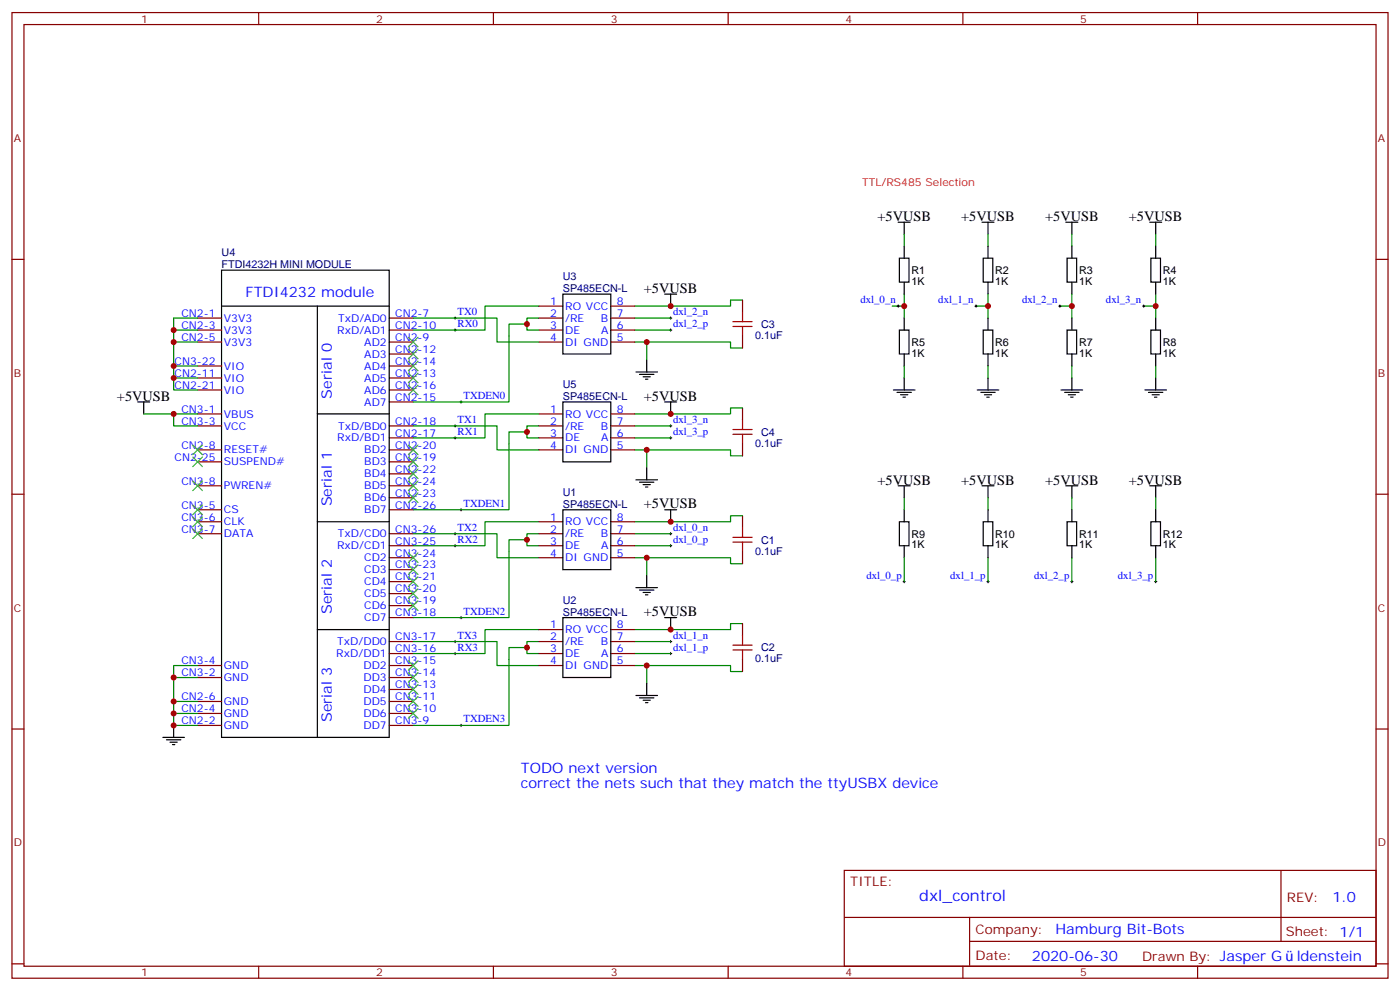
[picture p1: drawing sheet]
<svg xmlns="http://www.w3.org/2000/svg" width="412mm" height="292mm" viewBox="0 0 412 292" stroke-linecap="round" stroke-linejoin="round" font-family="sans-serif">
<g fill="none" stroke="#870000" stroke-width=".35">
<path d="M3.5 3.7h405.4v284.3h-405.4zM7.1 7.2h398.2v277.3h-398.2zM76.2 3.7v3.5M145.3 3.7v3.5M214.5 3.7v3.5M283.6 3.7v3.5M352.8 3.7v3.5M3.5 76.4h3.6M405.3 76.4h3.6M58.2 93.7h7.1M58.2 97.2h7.1M114.7 93.7h7"/>
<path d="M114.7 97.2h7M158.7 93.7h7.1M158.7 97.2h7.1M158.7 90.1h7.1M179.9 93.7h7.1M179.9 97.2h7.1M179.9 90.1h7.1M218.7 88.4v3.5M218.7 99v3.5M58.2 100.7h7.1M58.2 107.8h7.1M58.2 111.3h7.1"/>
<path d="M58.2 114.8h7.1M114.7 100.7h7M114.7 104.2h7M114.7 107.8h7M114.7 111.3h7M114.7 114.8h7M114.7 118.4h7M158.7 100.7h7.1M179.9 100.7h7.1M58.2 125.4h7.1M58.2 132.5h7.1M58.2 136h7.1"/>
<path d="M58.2 121.9h7.1M114.7 125.4h7M114.7 128.9h7M114.7 132.5h7M114.7 136h7M114.7 139.5h7M158.7 125.4h7.1M158.7 128.9h7.1M158.7 132.5h7.1M158.7 121.9h7.1M179.9 125.4h7.1M179.9 128.9h7.1"/>
<path d="M179.9 132.5h7.1M179.9 121.9h7.1M218.7 120.1v3.5M218.7 130.7v3.5M3.5 145.5h3.6M58.2 143.1h7.1M58.2 150.1h7.1M58.2 157.2h7.1M58.2 153.6h7.1M114.7 143.1h7M114.7 146.6h7M114.7 150.1h7"/>
<path d="M114.7 157.2h7M158.7 157.2h7.1M158.7 153.6h7.1M179.9 157.2h7.1M179.9 153.6h7.1M218.7 151.9v3.5M405.3 145.5h3.6M114.7 160.7h7M114.7 164.2h7M114.7 167.7h7M114.7 171.3h7M114.7 174.8h7"/>
<path d="M114.7 178.3h7M158.7 160.7h7.1M158.7 164.2h7.1M179.9 160.7h7.1M179.9 164.2h7.1M218.7 162.5v3.5M58.2 196h7.1M58.2 199.5h7.1M114.7 181.9h7M114.7 188.9h7M114.7 192.4h7M114.7 196h7"/>
<path d="M114.7 199.5h7M158.7 188.9h7.1M158.7 192.4h7.1M158.7 196h7.1M158.7 185.4h7.1M179.9 188.9h7.1M179.9 192.4h7.1M179.9 196h7.1M179.9 185.4h7.1M218.7 183.6v3.5M218.7 194.2v3.5M3.5 214.7h3.6"/>
<path d="M58.2 206.6h7.1M58.2 210.1h7.1M58.2 213.6h7.1M114.7 203h7M114.7 206.6h7M114.7 210.1h7M114.7 213.6h7M405.3 214.7h3.6M248.7 256.3h156.6v28.2h-156.6zM377.3 256.3v20.9M248.7 270.1h156.5M285.6 277.2h119.6"/>
<path d="M285.6 270.1v14.2M3.5 283.8h3.6M76.2 284.5v3.5M145.3 284.5v3.5M214.5 284.5v3.5M283.6 284.5v3.5M352.8 284.5v3.5M405.3 283.8h3.6"/>
</g>
<g fill="none" stroke="#000" stroke-width=".35">
<path d="M65.3 79.6h49.4v137.5h-49.4zM264.6 65.4h3.5M264.9 76h2.9v7.1h-2.9zM266.3 65.4v3.6M266.3 72.5v3.5M289.3 65.4h3.5M289.6 76h2.9v7.1h-2.9zM291 65.4v3.6M291 72.5v3.5M314 65.4h3.5M314.3 76h2.8v7.1h-2.8zM315.7 65.4v3.6"/>
<path d="M315.7 72.5v3.5M338.7 65.4h3.5M339 76h2.8v7.1h-2.8zM340.4 65.4v3.6M340.4 72.5v3.5M65.3 90.1h49.4M93.5 90.1v127M165.8 86.6h14.1v17.6h-14.1zM195.8 86.6h3.5M197.6 86.6v3.5M264.9 97.2h2.9v7h-2.9zM266.3 83.1v3.5"/>
<path d="M266.3 93.7v3.5M289.6 97.2h2.9v7h-2.9zM291 83.1v3.5M291 93.7v3.5M314.3 97.2h2.8v7h-2.8zM315.7 83.1v3.5M315.7 93.7v3.5M339 97.2h2.8v7h-2.8zM340.4 83.1v3.5M340.4 93.7v3.5M40.6 118.4h3.5M42.3 118.4v3.5"/>
<path d="M165.8 118.4h14.1v17.6h-14.1zM187.3 109.5h6.4M188.4 110.2h4.2M189.4 110.9h2.2M190.1 111.7h.8M190.5 106v3.5M195.8 118.4h3.5M197.6 118.4v3.5M263.2 114.8h6.3M264.2 115.5h4.3M265.3 116.2h2.1M266 116.9h.7"/>
<path d="M266.3 104.2v3.6M266.3 111.3v3.5M287.9 114.8h6.3M288.9 115.5h4.3M290 116.2h2.1M290.7 116.9h.7M291 104.2v3.6M291 111.3v3.5M312.6 114.8h6.3M313.6 115.5h4.3M314.7 116.2h2.1M315.4 116.9h.7"/>
<path d="M315.7 104.2v3.6M315.7 111.3v3.5M337.3 114.8h6.3M338.3 115.5h4.2M339.4 116.2h2.1M340.1 116.9h.7M340.4 104.2v3.6M340.4 111.3v3.5M93.5 121.9h21.2M190.5 137.8v3.5M93.5 153.6h21.2M165.8 150.1h14.1v17.6h-14.1z"/>
<path d="M187.3 141.3h6.4M188.4 142h4.2M189.4 142.7h2.2M190.1 143.4h.8M195.8 150.1h3.5M197.6 150.1v3.5M264.6 143.1h3.5M264.9 153.6h2.9v7.1h-2.9zM266.3 143.1v3.5M266.3 150.1v3.5M289.3 143.1h3.5M289.6 153.6h2.9v7.1h-2.9z"/>
<path d="M291 143.1v3.5M291 150.1v3.5M314 143.1h3.5M314.3 153.6h2.8v7.1h-2.8zM315.7 143.1v3.5M315.7 150.1v3.5M338.7 143.1h3.5M339 153.6h2.8v7.1h-2.8zM340.4 143.1v3.5M340.4 150.1v3.5M187.3 173h6.4M188.4 173.7h4.2"/>
<path d="M189.4 174.4h2.2M190.1 175.2h.8M190.5 169.5v3.5M266.3 160.7v3.5M291 160.7v3.5M315.7 160.7v3.5M340.4 160.7v3.5M93.5 185.4h21.2M165.8 181.9h14.1v17.6h-14.1zM195.8 181.9h3.5M197.6 181.9v3.5M48 217.1h6.3"/>
<path d="M49 217.8h4.3M50.1 218.5h2.1M50.8 219.3h.7M51.2 213.6v3.5M187.3 204.8h6.4M188.4 205.5h4.2M189.4 206.2h2.2M190.1 206.9h.8M190.5 201.3v3.5"/>
</g>
<g fill="none" stroke="#000" stroke-width=".29">
<path d="M133.7 93.7h.7M133.7 97.2h.7M134.1 93.3v.7M134.1 96.8v.7M197.2 93.7h.7M197.2 97.2h.7M197.6 93.3v.7M197.6 96.8v.7M264.2 90.1h.7M264.6 89.8v.7M287.2 90.1h.7M287.5 89.8v.7"/>
<path d="M311.9 90.1h.7M312.2 89.8v.7M336.5 90.1h.8M336.9 89.8v.7M135.5 118.4h.7M135.8 118v.7M133.7 128.9h.7M133.7 125.4h.7M134.1 125.1v.7M134.1 128.6v.7M197.2 128.9h.7M197.2 125.4h.7"/>
<path d="M197.6 125.1v.7M197.6 128.6v.7M133.7 157.2h.7M134.1 156.8v.7M135.5 150.1h.7M135.8 149.8v.7M197.2 157.2h.7M197.6 156.8v.7M133.7 160.7h.7M134.1 160.3v.7M197.2 160.7h.7M197.6 160.3v.7"/>
<path d="M266 171.3h.7M266.3 170.9v.7M290.7 171.3h.7M291 170.9v.7M315.4 171.3h.7M315.7 170.9v.7M340.1 171.3h.7M340.4 170.9v.7M133.7 192.4h.7M133.7 188.9h.7M134.1 188.6v.7M134.1 192.1v.7"/>
<path d="M135.5 181.9h.7M135.8 181.5v.7M197.2 192.4h.7M197.2 188.9h.7M197.6 188.6v.7M197.6 192.1v.7M135.5 213.6h.7M135.8 213.3v.7"/>
</g>
<g fill="none" stroke="#008700" stroke-width=".35">
<path d="M266.3 69v3.5M291 69v3.5M315.7 69v3.5M340.4 69v3.5M51.2 97.2v3.5h7M58.2 93.7h-7v3.5h7M121.7 93.7h24.7v7h12.3M155.2 95.4v1.8h3.5M158.7 93.7h-3.5v1.7h-5.3v23h-28.2M158.7 90.1h-15.8v7.1h-21.2M187 93.7h10.6M187 97.2h10.6"/>
<path d="M218.7 88.4h-3.5v1.7h-28.2M262.8 90.1h3.5M266.3 86.6v7.1M287.5 90.1h3.5M291 86.6v7.1M312.2 90.1h3.5M315.7 86.6v7.1M336.9 90.1h3.5M340.4 86.6v7.1M51.2 100.7v7.1h7M51.2 107.8v3.5h7M51.2 111.3v3.5h7"/>
<path d="M187 100.7h3.5v5.3M190.5 100.7h24.7v1.8h3.5M266.3 107.8v3.5M291 107.8v3.5M315.7 107.8v3.5M340.4 107.8v3.5M42.3 121.9h8.9M58.2 121.9h-7v3.5h7M121.7 125.4h24.7v7.1h12.3M155.2 127.2v1.7h3.5M158.7 125.4h-3.5v1.8h-5.3v22.9h-28.2M158.7 121.9h-15.8v7h-21.2"/>
<path d="M187 132.5h3.5v5.3M187 125.4h10.6M187 128.9h10.6M190.5 132.5h24.7v1.7h3.5M218.7 120.1h-3.5v1.8h-28.2M121.7 157.2h24.7v7h12.3M155.2 158.9v1.8h3.5M158.7 157.2h-3.5v1.7h-5.3v23h-28.2M158.7 153.6h-15.8v7.1h-21.2M187 157.2h10.6M218.7 151.9h-3.5v1.7h-28.2M266.3 146.6v3.5"/>
<path d="M291 146.6v3.5M315.7 146.6v3.5M340.4 146.6v3.5M187 164.2h3.5v5.3M187 160.7h10.6M190.5 164.2h24.7v1.8h3.5M266.3 164.2v7.1M291 164.2v7.1M315.7 164.2v7.1M340.4 164.2v7.1M51.2 199.5h7M58.2 196h-7v17.6h7"/>
<path d="M121.7 188.9h24.7v7.1h12.3M155.2 190.7v1.7h3.5M158.7 188.9h-3.5v1.8h-5.3v22.9h-28.2M158.7 185.4h-15.8v7h-21.2M187 188.9h10.6M187 196h3.5v5.3M187 192.4h10.6M190.5 196h24.7v1.7h3.5M218.7 183.6h-3.5v1.8h-28.2M51.2 206.6h7M51.2 210.1h7"/>
</g>
<g fill="none" stroke="#3c3" stroke-width=".35">
<path d="M120.3 99.3l2.8 2.8M123.1 99.3l-2.8 2.8M120.3 102.8l2.8 2.9M120.3 106.4l2.8 2.8M120.3 109.9l2.8 2.8M120.3 113.4l2.8 2.8M123.1 102.8l-2.8 2.9M123.1 106.4l-2.8 2.8M123.1 109.9l-2.8 2.8M123.1 113.4l-2.8 2.8M56.8 131.1l2.8 2.8M56.8 134.6l2.8 2.8"/>
<path d="M59.6 131.1l-2.8 2.8M59.6 134.6l-2.8 2.8M120.3 131.1l2.8 2.8M120.3 134.6l2.8 2.8M120.3 138.1l2.8 2.8M123.1 131.1l-2.8 2.8M123.1 134.6l-2.8 2.8M123.1 138.1l-2.8 2.8M56.8 141.6l2.8 2.9M56.8 148.7l2.8 2.8M56.8 152.2l2.8 2.8M56.8 155.8l2.8 2.8"/>
<path d="M59.6 141.6l-2.8 2.9M59.6 148.7l-2.8 2.8M59.6 152.2l-2.8 2.8M59.6 155.8l-2.8 2.8M120.3 141.6l2.8 2.9M120.3 145.2l2.8 2.8M123.1 141.6l-2.8 2.9M123.1 145.2l-2.8 2.8M120.3 162.8l2.8 2.8M120.3 166.3l2.8 2.9M120.3 169.9l2.8 2.8M120.3 173.4l2.8 2.8"/>
<path d="M120.3 176.9l2.8 2.8M123.1 162.8l-2.8 2.8M123.1 166.3l-2.8 2.9M123.1 169.9l-2.8 2.8M123.1 173.4l-2.8 2.8M123.1 176.9l-2.8 2.8M120.3 194.6l2.8 2.8M120.3 198.1l2.8 2.8M123.1 194.6l-2.8 2.8M123.1 198.1l-2.8 2.8M120.3 201.6l2.8 2.8M120.3 205.1l2.8 2.9"/>
<path d="M120.3 208.7l2.8 2.8M123.1 201.6l-2.8 2.8M123.1 205.1l-2.8 2.9M123.1 208.7l-2.8 2.8"/>
</g>
<g fill="none" stroke="#a10000" stroke-width=".35">
<path d="M215.9 94.7h5.6M215.9 96.1h5.6M218.7 91.9v2.8M218.7 96.1v2.9M215.9 126.5h5.6M215.9 127.9h5.6M218.7 123.6v2.9M218.7 127.9v2.8M215.9 158.2h5.6M215.9 159.6h5.6M218.7 155.4v2.8M218.7 159.6v2.9"/>
<path d="M215.9 190h5.6M215.9 191.4h5.6M218.7 187.1v2.9M218.7 191.4v2.8"/>
</g>
<g fill="#c00">
<circle cx="155.2" cy="158.9" r=".88"/>
<circle cx="155.2" cy="95.4" r=".88"/>
<circle cx="51.2" cy="210.1" r=".88"/>
<circle cx="51.2" cy="206.6" r=".88"/>
<circle cx="51.2" cy="199.5" r=".88"/>
<circle cx="51.2" cy="97.2" r=".88"/>
<circle cx="51.2" cy="107.8" r=".88"/>
<circle cx="51.2" cy="100.7" r=".88"/>
<circle cx="51.2" cy="111.3" r=".88"/>
<circle cx="155.2" cy="127.2" r=".88"/>
<circle cx="155.2" cy="190.7" r=".88"/>
<circle cx="51.2" cy="213.6" r=".88"/>
<circle cx="51.2" cy="121.9" r=".88"/>
<circle cx="266.3" cy="90.1" r=".88"/>
<circle cx="340.4" cy="90.1" r=".88"/>
<circle cx="291" cy="90.1" r=".88"/>
<circle cx="315.7" cy="90.1" r=".88"/>
<circle cx="197.6" cy="153.6" r=".88"/>
<circle cx="197.6" cy="185.4" r=".88"/>
<circle cx="197.6" cy="90.1" r=".88"/>
<circle cx="197.6" cy="121.9" r=".88"/>
<circle cx="190.5" cy="100.7" r=".88"/>
<circle cx="190.5" cy="196" r=".88"/>
<circle cx="190.5" cy="164.2" r=".88"/>
<circle cx="190.5" cy="132.5" r=".88"/>
</g>
<text font-size="4.6" fill="#00f" x="270.8" y="265.3">dxl_control</text>
<g font-size="4.2">
<text x="258.5" y="65.1">+5VUSB</text>
<text x="283.1" y="65.1">+5VUSB</text>
<text x="307.8" y="65.1">+5VUSB</text>
<text x="332.5" y="65.1">+5VUSB</text>
<text x="189.7" y="86.2">+5VUSB</text>
<text x="34.4" y="118">+5VUSB</text>
<text x="189.7" y="118">+5VUSB</text>
<text x="258.5" y="142.7">+5VUSB</text>
<text x="283.1" y="142.7">+5VUSB</text>
<text x="307.8" y="142.7">+5VUSB</text>
<text x="332.5" y="142.7">+5VUSB</text>
<text x="189.7" y="149.7">+5VUSB</text>
<text x="189.7" y="181.5">+5VUSB</text>
</g>
<g font-size="4.2" fill="#00f">
<text x="72.3" y="87.4">FTDI4232 module</text>
<text x="97.8" y="117.3" transform="rotate(-90 97.8 117.3)">Serial 0</text>
<text x="97.8" y="149.1" transform="rotate(-90 97.8 149.1)">Serial 1</text>
<text x="97.8" y="180.8" transform="rotate(-90 97.8 180.8)">Serial 2</text>
<text x="97.8" y="212.6" transform="rotate(-90 97.8 212.6)">Serial 3</text>
<text x="153.5" y="227.7">TODO next version</text>
<text x="153.5" y="232">correct the nets such that they match the ttyUSBX device</text>
<text x="392.5" y="265.6">1.0</text>
<text x="310.9" y="275.1">Hamburg Bit-Bots</text>
<text x="304" y="282.9">2020-06-30</text>
<text x="382" y="282.8">ldenstein</text>
</g>
<g font-size="3.9" fill="#800">
<text x="250.5" y="260.9">TITLE:</text>
<text x="379.1" y="265.6">REV:</text>
<text x="287.4" y="275.1">Company:</text>
<text x="378.7" y="275.7">Sheet: 1/1</text>
<text x="287.4" y="282.8">Date:</text>
<text x="336.4" y="282.8">Drawn By: Jasper G</text>
</g>
<g font-size="3.2" fill="#800">
<text x="41.6" y="6.7">1</text>
<text x="110.8" y="6.7">2</text>
<text x="179.9" y="6.7">3</text>
<text x="249.1" y="6.7">4</text>
<text x="318.2" y="6.7">5</text>
<text x="4.1" y="41.8">A</text>
<text x="405.9" y="41.8">A</text>
<text x="4.1" y="110.9">B</text>
<text x="405.9" y="110.9">B</text>
<text x="4.1" y="180.1">C</text>
<text x="405.9" y="180.1">C</text>
<text x="4.1" y="249.2">D</text>
<text x="405.9" y="249.2">D</text>
<text x="41.6" y="287.5">1</text>
<text x="110.8" y="287.5">2</text>
<text x="179.9" y="287.5">3</text>
<text x="249.1" y="287.5">4</text>
<text x="318.2" y="287.5">5</text>
</g>
<text font-size="3.2" fill="#f00" x="254" y="54.9">TTL/RS485 Selection</text>
<g font-size="3.2" fill="#000080">
<text x="65.3" y="75.5">U4</text>
<text x="65.3" y="79">FTDI4232H MINI MODULE</text>
<text x="165.8" y="82.6">U3</text>
<text x="165.8" y="86.1">SP485ECN-L</text>
<text x="222.5" y="99.8">0.1uF</text>
<text x="224.2" y="96.5">C3</text>
<text x="165.8" y="117.8">SP485ECN-L</text>
<text x="165.8" y="114.3">U5</text>
<text x="222.5" y="131.5">0.1uF</text>
<text x="224.2" y="128.3">C4</text>
<text x="165.8" y="149.6">SP485ECN-L</text>
<text x="165.8" y="146.1">U1</text>
<text x="224.2" y="160">C1</text>
<text x="222.5" y="163.3">0.1uF</text>
<text x="165.8" y="177.8">U2</text>
<text x="165.8" y="181.3">SP485ECN-L</text>
<text x="224.2" y="191.8">C2</text>
<text x="222.5" y="195">0.1uF</text>
</g>
<g font-size="3.2">
<text x="268.5" y="83.8">1K</text>
<text x="268.5" y="80.7">R1</text>
<text x="293.2" y="83.8">1K</text>
<text x="293.2" y="80.7">R2</text>
<text x="317.9" y="83.8">1K</text>
<text x="317.9" y="80.7">R3</text>
<text x="342.5" y="83.8">1K</text>
<text x="342.5" y="80.7">R4</text>
<text x="268.5" y="101.9">R5</text>
<text x="293.2" y="101.9">R6</text>
<text x="317.9" y="101.9">R7</text>
<text x="342.5" y="101.9">R8</text>
<text x="268.5" y="105">1K</text>
<text x="293.2" y="105">1K</text>
<text x="317.9" y="105">1K</text>
<text x="342.5" y="105">1K</text>
<text x="268.5" y="161.4">1K</text>
<text x="268.5" y="158.3">R9</text>
<text x="293.2" y="161.4">1K</text>
<text x="293.2" y="158.3">R10</text>
<text x="317.9" y="161.4">1K</text>
<text x="317.9" y="158.3">R11</text>
<text x="342.5" y="161.4">1K</text>
<text x="342.5" y="158.3">R12</text>
</g>
<g font-size="3.2" fill="#00f">
<text x="162" y="89.8">1</text>
<text x="181.7" y="89.8">8</text>
<text x="253.5" y="89.3">dxl_0_n</text>
<text x="276.4" y="89.3">dxl_1_n</text>
<text x="301.1" y="89.3">dxl_2_n</text>
<text x="325.8" y="89.3">dxl_3_n</text>
<text x="53.4" y="93.3">CN2-1</text>
<text x="66" y="94.7">V3V3</text>
<text x="99.6" y="94.7">TxD/AD0</text>
<text x="116.4" y="93.3">CN2-7</text>
<text x="134.8" y="92.8">TX0</text>
<text x="162" y="93.3">2</text>
<text x="166.5" y="91.2">RO VCC</text>
<text x="166.5" y="94.7">/RE</text>
<text x="177" y="94.7">B</text>
<text x="181.7" y="93.3">7</text>
<text x="198.3" y="92.8">dxl_2_n</text>
<text x="53.4" y="96.8">CN2-3</text>
<text x="53.4" y="100.4">CN2-5</text>
<text x="66" y="98.2">V3V3</text>
<text x="66" y="101.8">V3V3</text>
<text x="99.3" y="98.2">RxD/AD1</text>
<text x="107.3" y="101.8">AD2</text>
<text x="116.4" y="96.8">CN2-10</text>
<text x="116.4" y="100.4">CN2-9</text>
<text x="134.8" y="96.3">RX0</text>
<text x="162" y="96.8">3</text>
<text x="162" y="100.4">4</text>
<text x="166.5" y="98.2">DE</text>
<text x="166.5" y="101.8">DI GND</text>
<text x="177" y="98.2">A</text>
<text x="181.7" y="100.4">5</text>
<text x="181.7" y="96.8">6</text>
<text x="198.3" y="96.3">dxl_2_p</text>
<text x="51.4" y="107.4">CN3-22</text>
<text x="107.3" y="105.3">AD3</text>
<text x="116.4" y="103.9">CN2-12</text>
<text x="116.4" y="107.4">CN2-14</text>
<text x="51.4" y="110.9">CN2-11</text>
<text x="66" y="112.4">VIO</text>
<text x="66" y="108.8">VIO</text>
<text x="107.3" y="108.8">AD4</text>
<text x="107.3" y="112.4">AD5</text>
<text x="116.4" y="110.9">CN2-13</text>
<text x="51.4" y="114.5">CN2-21</text>
<text x="66" y="115.9">VIO</text>
<text x="107.3" y="115.9">AD6</text>
<text x="107.3" y="119.4">AD7</text>
<text x="116.4" y="114.5">CN2-16</text>
<text x="116.4" y="118">CN2-15</text>
<text x="136.5" y="117.5">TXDEN0</text>
<text x="53.4" y="121.5">CN3-1</text>
<text x="53.4" y="125.1">CN3-3</text>
<text x="66" y="122.9">VBUS</text>
<text x="116.4" y="125.1">CN2-18</text>
<text x="134.8" y="124.5">TX1</text>
<text x="162" y="121.5">1</text>
<text x="162" y="125.1">2</text>
<text x="166.5" y="122.9">RO VCC</text>
<text x="181.7" y="125.1">7</text>
<text x="181.7" y="121.5">8</text>
<text x="198.3" y="124.5">dxl_3_n</text>
<text x="66" y="126.5">VCC</text>
<text x="99.3" y="130">RxD/BD1</text>
<text x="99.6" y="126.5">TxD/BD0</text>
<text x="116.4" y="128.6">CN2-17</text>
<text x="134.8" y="128.1">RX1</text>
<text x="162" y="128.6">3</text>
<text x="166.5" y="126.5">/RE</text>
<text x="166.5" y="130">DE</text>
<text x="177" y="126.5">B</text>
<text x="177" y="130">A</text>
<text x="181.7" y="128.6">6</text>
<text x="198.3" y="128.1">dxl_3_p</text>
<text x="51.4" y="135.6">CN2-25</text>
<text x="53.4" y="132.1">CN2-8</text>
<text x="66" y="137.1">SUSPEND#</text>
<text x="66" y="133.5">RESET#</text>
<text x="107.3" y="133.5">BD2</text>
<text x="107.3" y="137.1">BD3</text>
<text x="116.4" y="132.1">CN2-20</text>
<text x="116.4" y="135.6">CN2-19</text>
<text x="162" y="132.1">4</text>
<text x="166.5" y="133.5">DI GND</text>
<text x="181.7" y="132.1">5</text>
<text x="53.4" y="142.7">CN3-8</text>
<text x="107.3" y="140.6">BD4</text>
<text x="116.4" y="139.2">CN2-22</text>
<text x="116.4" y="142.7">CN2-24</text>
<text x="53.4" y="149.8">CN3-5</text>
<text x="66" y="144.1">PWREN#</text>
<text x="107.3" y="144.1">BD5</text>
<text x="107.3" y="147.6">BD6</text>
<text x="116.4" y="146.2">CN2-23</text>
<text x="116.4" y="149.8">CN2-26</text>
<text x="136.5" y="149.2">TXDEN1</text>
<text x="53.4" y="153.3">CN3-6</text>
<text x="66" y="151.2">CS</text>
<text x="66" y="154.7">CLK</text>
<text x="107.3" y="151.2">BD7</text>
<text x="162" y="153.3">1</text>
<text x="166.5" y="154.7">RO VCC</text>
<text x="181.7" y="153.3">8</text>
<text x="53.4" y="156.8">CN3-7</text>
<text x="66" y="158.2">DATA</text>
<text x="99.3" y="161.7">RxD/CD1</text>
<text x="99.6" y="158.2">TxD/CD0</text>
<text x="116.4" y="156.8">CN3-26</text>
<text x="116.4" y="160.3">CN3-25</text>
<text x="134.8" y="159.8">RX2</text>
<text x="134.8" y="156.3">TX2</text>
<text x="162" y="156.8">2</text>
<text x="162" y="160.3">3</text>
<text x="166.5" y="158.2">/RE</text>
<text x="166.5" y="161.7">DE</text>
<text x="177" y="158.2">B</text>
<text x="177" y="161.7">A</text>
<text x="181.7" y="160.3">6</text>
<text x="181.7" y="156.8">7</text>
<text x="198.3" y="159.8">dxl_0_p</text>
<text x="198.3" y="156.3">dxl_0_n</text>
<text x="107.3" y="165.3">CD2</text>
<text x="116.4" y="163.9">CN3-24</text>
<text x="116.4" y="167.4">CN3-23</text>
<text x="162" y="163.9">4</text>
<text x="166.5" y="165.3">DI GND</text>
<text x="181.7" y="163.9">5</text>
<text x="107.3" y="168.8">CD3</text>
<text x="107.3" y="172.3">CD4</text>
<text x="116.4" y="170.9">CN3-21</text>
<text x="255.2" y="170.4">dxl_0_p</text>
<text x="279.9" y="170.4">dxl_1_p</text>
<text x="304.6" y="170.4">dxl_2_p</text>
<text x="329.3" y="170.4">dxl_3_p</text>
<text x="107.3" y="175.9">CD5</text>
<text x="107.3" y="179.4">CD6</text>
<text x="116.4" y="174.4">CN3-20</text>
<text x="116.4" y="178">CN3-19</text>
<text x="107.3" y="182.9">CD7</text>
<text x="116.4" y="181.5">CN3-18</text>
<text x="136.5" y="181">TXDEN2</text>
<text x="162" y="185">1</text>
<text x="181.7" y="185">8</text>
<text x="99.3" y="190">TxD/DD0</text>
<text x="116.4" y="188.6">CN3-17</text>
<text x="134.8" y="191.6">RX3</text>
<text x="134.8" y="188">TX3</text>
<text x="162" y="188.6">2</text>
<text x="166.5" y="186.4">RO VCC</text>
<text x="166.5" y="190">/RE</text>
<text x="177" y="190">B</text>
<text x="181.7" y="188.6">7</text>
<text x="198.3" y="188">dxl_1_n</text>
<text x="198.3" y="191.6">dxl_1_p</text>
<text x="53.4" y="195.6">CN3-4</text>
<text x="66" y="197">GND</text>
<text x="99.1" y="193.5">RxD/DD1</text>
<text x="107" y="197">DD2</text>
<text x="116.4" y="192.1">CN3-16</text>
<text x="116.4" y="195.6">CN3-15</text>
<text x="162" y="192.1">3</text>
<text x="162" y="195.6">4</text>
<text x="166.5" y="193.5">DE</text>
<text x="166.5" y="197">DI GND</text>
<text x="177" y="193.5">A</text>
<text x="181.7" y="195.6">5</text>
<text x="181.7" y="192.1">6</text>
<text x="53.4" y="199.1">CN3-2</text>
<text x="66" y="200.6">GND</text>
<text x="107" y="200.6">DD3</text>
<text x="116.4" y="199.1">CN3-14</text>
<text x="116.4" y="202.7">CN3-13</text>
<text x="53.4" y="209.7">CN2-4</text>
<text x="53.4" y="206.2">CN2-6</text>
<text x="66" y="207.6">GND</text>
<text x="107" y="204.1">DD4</text>
<text x="107" y="207.6">DD5</text>
<text x="116.4" y="206.2">CN3-11</text>
<text x="116.4" y="209.7">CN3-10</text>
<text x="53.4" y="213.3">CN2-2</text>
<text x="66" y="214.7">GND</text>
<text x="66" y="211.1">GND</text>
<text x="107" y="211.1">DD6</text>
<text x="107" y="214.7">DD7</text>
<text x="116.4" y="213.3">CN3-9</text>
<text x="136.5" y="212.7">TXDEN3</text>
</g>
</svg>
